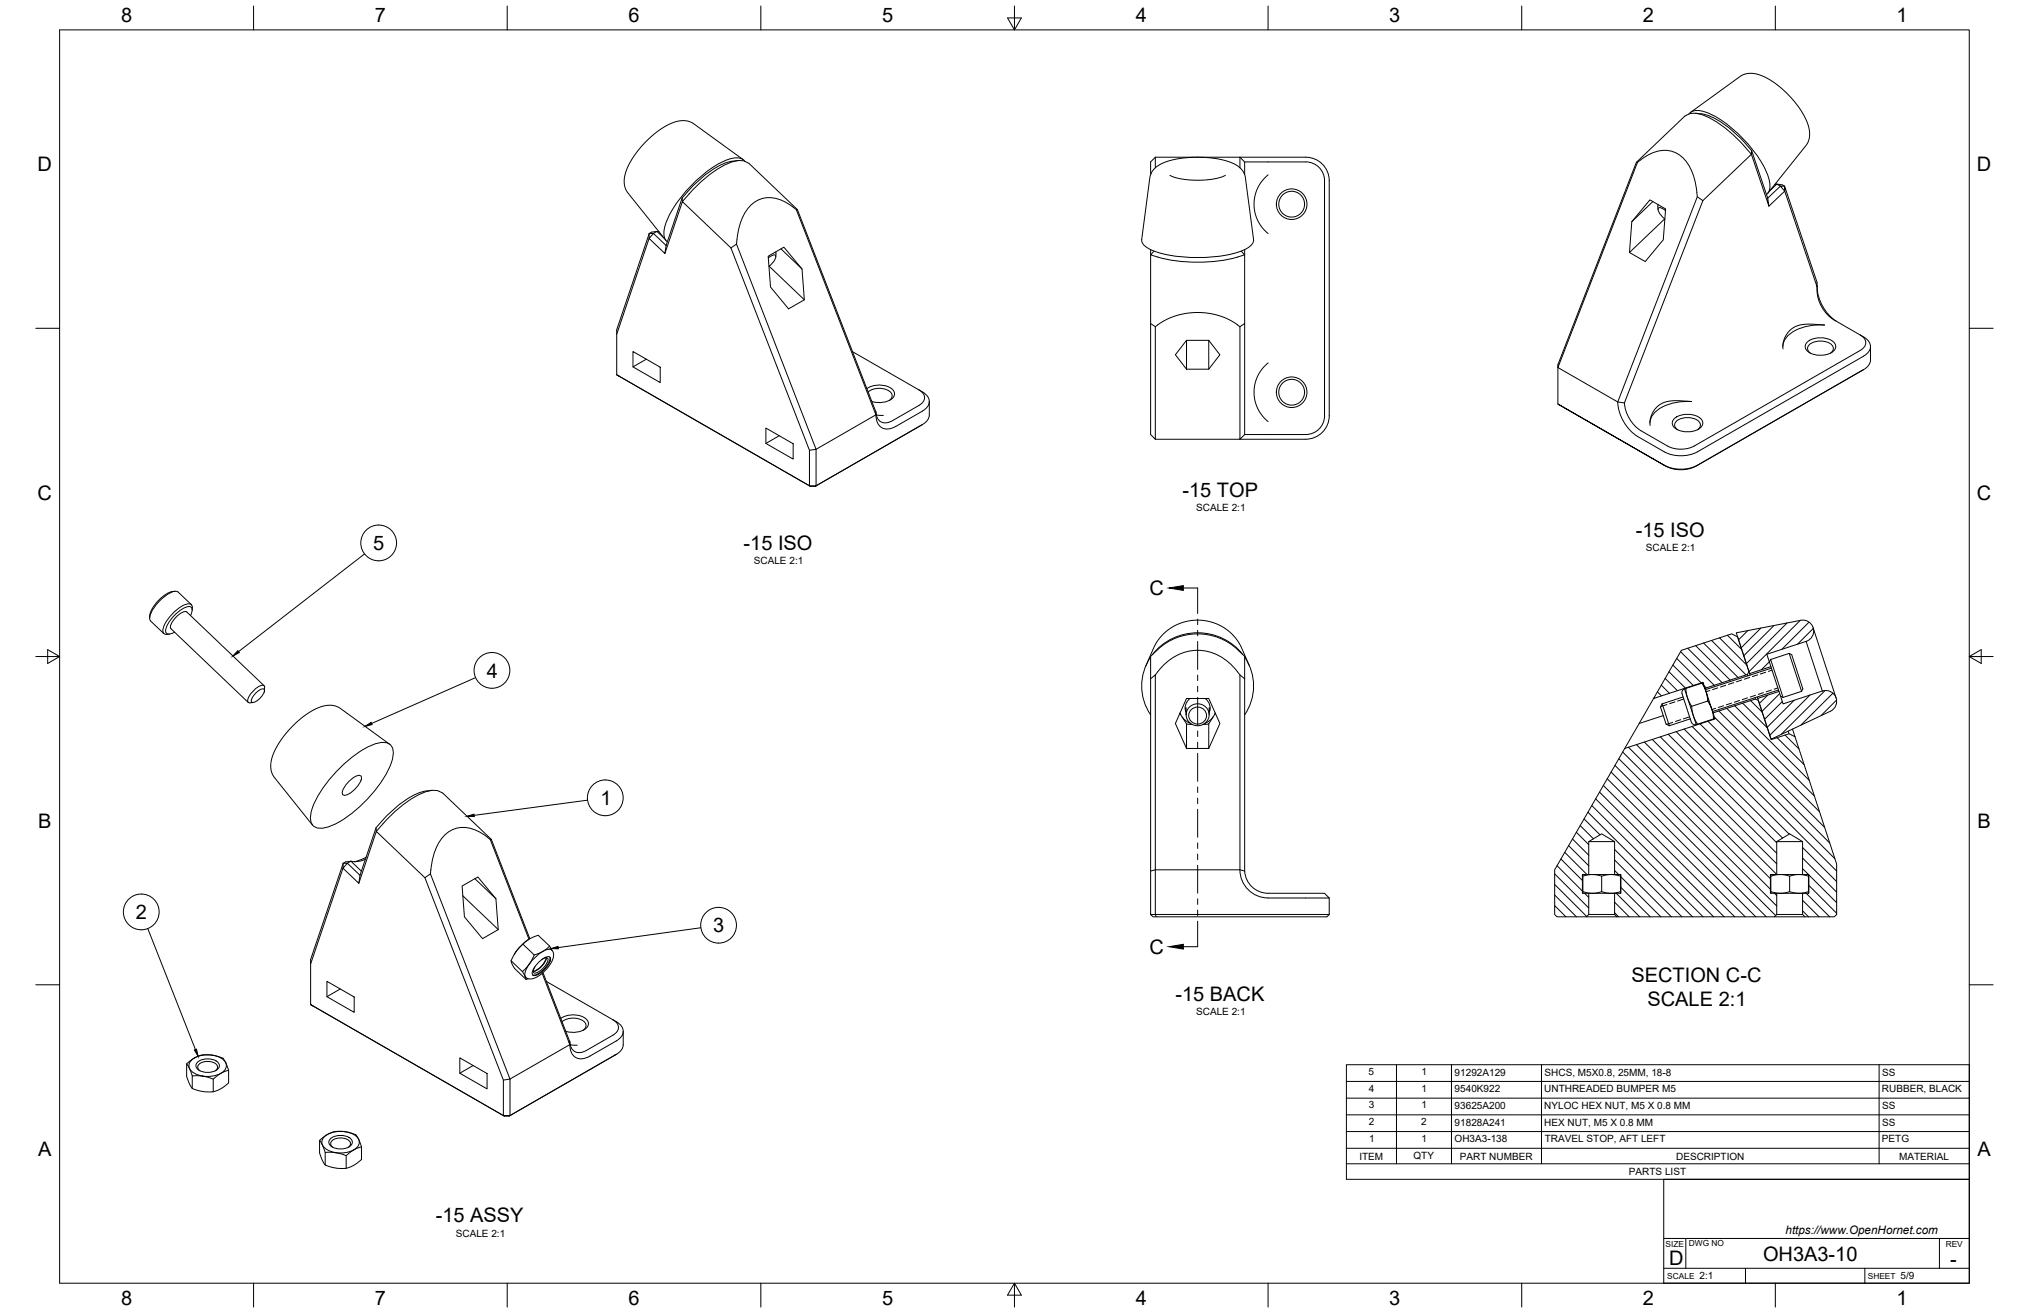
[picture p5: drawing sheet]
<svg xmlns="http://www.w3.org/2000/svg" width="864mm" height="559mm" viewBox="0 0 864 559" stroke-linecap="round" stroke-linejoin="round" font-family="sans-serif">
<!-- layer: Visible -->
<g fill="none" stroke="#000" stroke-width=".43">
<path d="M718.9 48.5a5.8 5.8 0 0 1 6.8-.9 52.5 52.5 0 0 1 23 19.8 21.6 21.6 0 0 1 4.6 12.6 3.9 3.9 0 0 1-1.4 2.8M719.6 47.8l21-15.2a10.7 10.7 0 0 1 11.6 .8l5.1 3.4 5.3 5.1 4.4 5.8 2.6 5.5a9.2 9.2 0 0 1-1 8.8l-16.1 20.2M721.7 48.2l2.4 .3M724.1 48.4a32.5 32.5 0 0 1 16.6 10.3l2.6 2.8M314.2 68.3a26.5 26.5 0 0 0-16.3 8l-7.6 7.9-6.8 20.3M316.3 67.9l-21.7-15.6a12.3 12.3 0 0 0-12.2 1.9l-4.7 3.5-5 5-3.8 5.1-2.6 5.6a9.1 9.1 0 0 0 1 8.7l16.1 20.2M317 68.7a5.8 5.8 0 0 0-6.8-.9 52.5 52.5 0 0 0-23 19.8 21.6 21.6 0 0 0-4.6 12.6 3.9 3.9 0 0 0 1.4 2.7M491.4 71.7l2.2-1.6 3.3-1.4 3.7-1 5.5-.7 9.3 .2 4.2 .7 4.6 1.4a8.3 8.3 0 0 1 5.9 6.3l3.4 26.3a4.9 4.9 0 0 1-3.9 4.4 61.2 61.2 0 0 1-39.7 0l-2.8-1.8a3.1 3.1 0 0 1-1.2-2.6l3.6-26.7 .7-1.9zM491.7 66.9v4.5M497.9 74.6l2.1 .9 2.6 .6 6.1 .6 8.2-.6 2.6-.6 2-.9M527.7 71.4v-4.5l2.1 2v5.4M529.8 68.9h26"/>
<path d="M539.7 74.4a16 16 0 0 0 0 25M555.8 68.9a8 8 0 0 1 8 8v100a8 8 0 0 1-8 8h-23.6a3.3 3.3 0 0 0-3.9 1.5l-.6 .5h28.1a10 10 0 0 0 10-10v-100a10 10 0 0 0-10-10h-64.1l-2 2v5.4M697 69.1a16.9 16.9 0 0 1 14.2-4.8 14.4 14.4 0 0 1 9.7 10.9l1.3 6.7M743.3 61.5l2.3 2.6M745.6 64.1l-.2 1.6a51.7 51.7 0 0 0-21.3-17l-1.3-.3a6.9 6.9 0 0 0-5.7 1l-20.6 19.7-33.4 86.1v1.2l33.9-87.3h-.5M745.6 64.1l6.8 20.2M756.3 78.4l2.3 .3 1 .5v2.1l-1.8-2.1h1.8l13.8 41v1.9l-13.8-40.8-6.7 6.4M756.3 78.4l1.5 .8-5.4 5.1M756.3 78.4l-3.1 2.9M756.3 78.3l-.9 .2M276.3 99.4l-13.8 41v19.1M276.3 99.4h1.8l-1.8 2.1z"/>
<path d="M279.6 98.5l-2.3 .3-1 .6M279.6 98.5l-1.5 .9 5.4 5.1M279.6 98.5l3.1 3M279.6 98.5l.9 .2M290.3 84.2l.1 1.6a51.8 51.8 0 0 1 21.5-17l1.2-.3a6.8 6.8 0 0 1 5.6 1l20.7 19.7M338.9 89.2h.5l33.4 86.1M702.2 85.1l6.7 3.8-1 13.1-7.6 9.3-6.8-3.8 1-13.2zM703.5 85.8l-9 8.5M705.6 87.8l.1 1.3M705.8 87.1l-.2 .7M708.5 93.2l-15 14.3M708.9 89.7l-2-1.3-1 .1a5.2 5.2 0 0 0 2.7 4.7"/>
<path d="M722.2 81.9l.2 1.9-33.8 87.3-25.5-14.7v15.6M722.4 83.8l2.4 1.6-33.4 86.1M752.4 84.3l.5 3.4-7.5-22-20.6 19.7M283.5 104.5l-.5 3.4M311.1 105.5l2.4-1.6 33.8 87.3-2.8 .4M313.5 103.9a26.1 26.1 0 0 1 6-16.5 11.8 11.8 0 0 1 14.7-1.4l4.7 3.2 33.9 87.4-25.5 14.6v15.6l45.3-26.1M327 109.1l6.7-3.9 7.7 9.3 .9 13.1-6.7 3.8-7.6-9.2zM327 109.8l2-1.2h1a5.2 5.2 0 0 1-2.7 4.8M327.4 113.3l14.9 14.3M330.1 107.2l.1 2.1M332.4 105.9l9 8.6M489.7 106.3v78.6l2 2v-47.9l-2-1.3"/>
<path d="M491.2 106.9l-1.5 1.6a65.5 65.5 0 0 0 40.1 0l-1.5-1.6M529.8 106.3v31.4M491.7 139a29.8 29.8 0 0 1 36 0v47.9h-36M527.7 139l2.1-1.3v47.2M773.4 122.1a15.6 15.6 0 0 0 7.1 14l11.3 6.5M773.4 122.2a18.8 18.8 0 0 0 8.2 14.5M262.5 159.5l82.4 47.5zM262.5 142.2l13.8-40.7 6.7 6.4 7.4-22.1 20.7 19.7 33.4 86.1v15.2h2.8l-.4 .2M269.4 149.6l11.6 6.7v6.5l-11.6-6.7zM275.1 152.9l-5.7 3.2M362.8 149.7l28.4 16.3a3.4 3.4 0 0 1 2.3 3.2 3.4 3.4 0 0 1-2.3 3.3l-11.3 6.5a4.3 4.3 0 0 1-4.8 .6 4.3 4.3 0 0 1-2.3-4.3M505 144.8h9.5l4.7 6.2-4.7 6.1h-9.5l-4.7-6.1z"/>
<path d="M505 144.8v12.3M514.5 144.8v12.3M539.7 154.5a16 16 0 0 0 0 24.9M758.8 147.4a9.5 9.5 0 0 1 7.3-7.7 25.6 25.6 0 0 1 10.5-1.4l-5.8-.3a10.2 10.2 0 0 0-11.3 6.3l-.7 2.5 .1 1.7M769.5 145.4a9.4 9.4 0 0 1 11.3 .5 2.96 2.96 0 0 1-2.2 4.6 9.5 9.5 0 0 1-9.7-1.5 2.47 2.47 0 0 1 .6-3.6zM770.6 150.3a2.34 2.34 0 0 1-1.2-2.3 2.34 2.34 0 0 1 1.7-2 7.4 7.4 0 0 1 9.1 1.5 2.2 2.2 0 0 1-1.1 2.8M791.8 142.6a3.4 3.4 0 0 1 2.3 3.3 3.4 3.4 0 0 1-2.3 3.2l-70.7 40.7a12.5 12.5 0 0 1-11.3 0l-11.3-6.5a15.7 15.7 0 0 1-7.1-11.8M791.8 142.6a5.8 5.8 0 0 1 4.3 5.3 5 5 0 0 1-2.9 3.7l-70.7 40.7a15.6 15.6 0 0 1-14.1 0l-11.4-6.5a18.9 18.9 0 0 1-8.4-14.7l2.8 .4M792.5 157.7h.1M793.2 157.3l-71.4 41.1a14.1 14.1 0 0 1-12.7 0l-46-26.4 45.2 26a15.7 15.7 0 0 0 14.2 0M793.2 157.3l-.7 .4M796.1 147.5v5.7a5 5 0 0 1-2.9 4.1"/>
<path d="M369 165.4a9 9 0 0 1 11.4 1.1 3.2 3.2 0 0 1-2.7 4.3l-3.7 .5-2.9-.4M369.5 166.8a7.8 7.8 0 0 1 9.8 .4l.4 1.4-.4 1-.8 .9M372.8 175.3a7.6 7.6 0 0 0 2.5 6.7 5.9 5.9 0 0 0 6-.5M373 176.6l3 .2M391.2 166a5.8 5.8 0 0 1 4.3 5.3 5 5 0 0 1-2.9 3.6l-11.3 6.6M395.5 170.9v5.7a5 5 0 0 1-2.9 4.1M712.9 177.9a9.4 9.4 0 0 1 11.3 .6 2.96 2.96 0 0 1-2.1 4.6 9.5 9.5 0 0 1-9.8-1.5 2.47 2.47 0 0 1 .6-3.7zM326 182.2l11.6 6.6v6.6l-11.6-6.7zM331.7 185.4l-5.7 3.3M391.9 181.1l-45 25.9h-2M391.9 181.1h.1M392.6 180.7l-.7 .4"/>
<path d="M702.3 180a9.5 9.5 0 0 1 7.3-7.7 25.6 25.6 0 0 1 10.4-1.4l-5.8-.4a10.2 10.2 0 0 0-11.3 6.3l-.6 2.6 .1 1.7M714 182.9a2.34 2.34 0 0 1-1.2-2.3 2.34 2.34 0 0 1 1.7-2 7.4 7.4 0 0 1 9.1 1.5 2.2 2.2 0 0 1-1.1 2.8M74.5 251.7a12.7 12.7 0 0 0-9 6.2l-1.5 2.8-.3 2.2M81.4 257.3l-5.5-5.3a3.9 3.9 0 0 0-4.3 .8 16.4 16.4 0 0 0-7.9 10.5l.4 1 5.6 5.3M81.8 259.7a1.98 1.98 0 0 0-1.1-2.7 13.5 13.5 0 0 0-8.8 6 7.4 7.4 0 0 0-2.4 6.4 2.3 2.3 0 0 0 2.6 .5M72.7 267.6l32.9 31.3M72.8 267.5a4.8 4.8 0 0 1 2-4.7 4.8 4.8 0 0 1 4.7-2.3l32.9 31.3M81.1 262l.6-1.6a1.62 1.62 0 0 0-.4-2 1.62 1.62 0 0 0-2.1 0 15.5 15.5 0 0 0-8.7 10.1 1.47 1.47 0 0 0 2.3 1.2l1.5-.7M489.7 279.7a21.7 21.7 0 0 0 0 24.5M490.5 278.5a24.6 24.6 0 0 1 38.5 0M529.8 279.7a21.7 21.7 0 0 1 0 24.5M761.5 278.1l1.1 .5 .1 .4 4.7 14.2-.6 1"/>
<path d="M761.5 278.1l5.3 16.1M761.5 278.1l-7.9 2.6M768.7 273l-16.7 5.4 1.1 3.3M768.7 273a4.6 4.6 0 0 0 3.1-5.6 4.6 4.6 0 0 0-5.4-3.4l-27.4 5.3 5.7 17.4 9-3M771.7 267.1l9.8 30M109 294.9l2.2-1.6h1.2a4.5 4.5 0 0 1-2.4 4.4l-1.7 1.1h-1.2a4.1 4.1 0 0 1 1.9-3.9zM112.6 292.6l-.1 1.3M112.6 292.6a1.1 1.1 0 0 0-.7-1 1.1 1.1 0 0 0-1.2 .3 10 10 0 0 0-5.3 6.4 .82 .82 0 0 0 1 .8l1.3-.1M487.7 283.3l4.2-9.3 1.7-2.4 2.5-2.7 2.4-1.7 3.3-1.7 3.9-1.2 3.3-.4 3.3 .2 4 .9 3.7 1.6 3.4 2.3 2.5 2.7 1.5 2.1 4.3 9.6M489.7 288.9l2-1.7v83l-2 .5M491.7 287.2a21 21 0 0 1 24.1-9.4 24.4 24.4 0 0 1 11.9 9.4v83h-36v19h74.1l-1 1h-74.1l-1-1M505 297.3h9.5l4.7 10.6-4.7 10.6h-9.5l-4.7-10.6z"/>
<path d="M506.6 297.3a4.9 4.9 0 0 0-1.8 5.9M512.9 297.3a4.9 4.9 0 0 1 1.8 5.9M527.7 287.2l2.1 1.7v81.8M529.8 288.9v-9.6a25.6 25.6 0 0 0-30.8-7.1l-1.7 .8a33.5 33.5 0 0 0-7.6 6.3v109.9M703.8 297.3l-12.3 21.2M707.5 299.6l3 9.3M707.5 299.6l-.7 1.3 .4 1.3 1.9 6 1.4 .7M716.4 296.6l-8.9 3M717 293.2l5 15.2M717 293.2l.5-.2 .5 3.1 .8 2.4a8.6 8.6 0 0 1 1.7 5.2l.7 2.2 1.3 2.3-.5 .2M717 293.2a2.73 2.73 0 0 0-.5 3.8l1.6 5a14.7 14.7 0 0 0 2.6 6.3l1.3 .1M724.4 290.8l.5-.2 1.3 3.8z"/>
<path d="M724.4 290.8l-6.9 2.2M724.9 290.6l-21.1 6.7 11.8-20.5 21.4-7 2.6 1.3 4.8 14.7-.6 1.2-18.1 5.9M726.2 294.4l2.4 7.6-.6-1.5a8.9 8.9 0 0 1-1.6-5.2zM726.9 298.4l-6.9 2.2M743.8 287l.1 .6M744.7 286.7l.2 .6M747 296.9l.2 .6M747.9 296.6l.2 .6M753.1 281.7l4.8 14.6M753.6 280.7l5.3 16.1M753.6 280.7l-.5 1M753.9 284.4l-28 9.1"/>
<path d="M757 293.7l-28.1 9.1M757.9 296.3l1 .5M766.8 294.2l-7.9 2.6M775.6 294.1l-16.7 5.5-1-3.3M775.7 294.1a4.6 4.6 0 0 1 5.7 2.7 4.6 4.6 0 0 1-2.3 5.9l-25.3 11.9-5.7-17.4 9.1-2.9M165.8 316.7l-21.4-15.5a11.9 11.9 0 0 0-12.1 1.6l-5.7 4.2-4.6 4.8-3.9 5.5-2.2 4.9a9.2 9.2 0 0 0 .9 8.7l16.2 20.3M502.2 303.6l.3 .5M502.2 303.5a8 8 0 0 0 4.6 4.4M503.2 305.2l1.3 2a2.17 2.17 0 0 0 2.7 1.1h.3M504.4 301.2l.4 1.9M504.8 301.1v3.1M505 308v10.5"/>
<path d="M506 301.2a4.8 4.8 0 0 1 7.1-.6 4.8 4.8 0 0 1 0 7.2 4.8 4.8 0 0 1-7.1-.6 4.5 4.5 0 0 1 0-6zM514.5 308v10.5M514.6 301.1v3.1M515 301.2l-.3 1.9M516.3 305.2l-1.3 2a2.17 2.17 0 0 1-2.7 1.1h-.3M517.2 303.5a8 8 0 0 1-4.5 4.4M517.3 303.6l-.3 .5M707.9 304.5l-10.2 3.4M719.4 305.9l-8.9 3M728.6 302l1.3 3.8-.6 .2zM729.1 303.4l18.1-5.9 1.2 .7 5.5 16.6 7.6-2.5 2.5 1.3 17.7 54.1v21.5l-1 1h-12.5l-1-1v-9M729.3 306l-6.8 2.2"/>
<path d="M729.9 305.8l-38.4 12.7-29.8 51.7v19l1 1h12.5l1-1v-9M761.1 311.2l.4 1.1M762.9 310.3l1.1 3.3M144.3 327.2a40.9 40.9 0 0 1 16.9-11 4.5 4.5 0 0 1 4.8 .6 4.5 4.5 0 0 1 1.3 4.8 40.7 40.7 0 0 1-12.1 19.7 40.9 40.9 0 0 1-16.8 11 4.5 4.5 0 0 1-4.9-.7 4.5 4.5 0 0 1-1.3-4.7 40.7 40.7 0 0 1 12.1-19.7zM148.8 332.2l3-2a1.36 1.36 0 0 1 2.1 .5 10.3 10.3 0 0 1-7.3 7.8 1.54 1.54 0 0 1-.5-2.7zM183.9 336.4a26.5 26.5 0 0 0-16.3 8l-7.5 7.9-6.9 20.2M160.1 352.3l.1 1.5a51.8 51.8 0 0 1 21.4-16.9l1.3-.4a6.8 6.8 0 0 1 5.6 1l20.6 19.8M208.7 357.3a16.7 16.7 0 0 0-14.3-4.8 14.4 14.4 0 0 0-9.7 10.8l-1.3 6.8M208.7 357.3l16.4 42.5M209.1 357.3h-.4M209.1 357.3l16.4 42.2M676.2 358.2h11"/>
<path d="M756.2 358.2h11M146.1 367.4l-13.9 41v19.1M146.1 367.4h1.7l-1.8 2.1zM149.4 366.5l-2.4 .3-.9 .6M149.4 366.5l-1.6 .9 5.4 5.1M149.4 366.5l4.4 4.3M153.2 372.5l-.5 3.4M155.5 365.8a9.6 9.6 0 0 1-6.1 .7M155.8 364.9l-5 1.9M180.8 373.5l2.4-1.6 33.9 87.3-2.9 .5M183.4 370.1l-.2 1.8M196.7 377.1l6.7-3.9 7.7 9.3 1 13.1-6.7 3.9-7.7-9.3z"/>
<path d="M202.1 374l9 8.5M529.8 370.7l-2.1-.5a12 12 0 0 0 12.1 12M529.8 370.7a10 10 0 0 0 10 9.5M673.7 372.2v8M673.7 372.2h16M673.7 372.2v8h16M673.7 372.9l3.5-.7 2.4 .1 2.1 .6v6.6l-3.5 .7-2.4-.2-2.1-.5M676.2 372.2v-14l5.5-3.3 5.5 3.3v14M681.7 372.9l3.5-.7 2.4 .1 2.1 .6v6.6l-3.5 .7-2.4-.2-2.1-.5M689.7 372.2v8M689.7 379.5v.7M689.7 372.2v.7"/>
<path d="M753.7 372.2v8M753.7 372.2h16M753.7 372.2v8h16M753.7 372.9l3.6-.7 2.3 .1 2.1 .6v6.6l-3.5 .7-2.4-.2-2.1-.5M756.2 372.2v-14l5.5-3.3 5.5 3.3v14M761.7 372.9l3.6-.7 2.3 .1 2.1 .6v6.6l-3.5 .7-2.4-.2-2.1-.5M769.7 372.2v8M769.7 379.5v.7M769.7 372.2v.7M197 381.3l15.1 14.3M489.7 389.2h2l.4 1M539.7 380.2h24.1l2 2h-26.1"/>
<path d="M565.8 382.2v7M675.2 390.2h13M676.2 389.2h11M687.2 380.2v9l1 1h67l1-1v-9M755.2 390.2h13M756.2 389.2h11M132.2 410.3l13.8-40.8 6.7 6.4 7.5-22.1 20.6 19.7 33.4 86.2v15.1h2.9l-.4 .2M139.1 417.6l11.6 6.7v6.5l-11.6-6.6zM217.5 408.9l4.9 4.6M219 406l-.1 .1M219.7 405l-.9 1.3a4.2 4.2 0 0 0-1.2 3.1l1.5 2.8 4.8 4.6M219.7 405l-.7 1"/>
<path d="M222.6 401.8l4.8 4.6M224.7 400l-3 2.5-2 2.5M224.7 400h.1M225.3 410.3l-1.9 2.2a1.04 1.04 0 0 0-.7 1.6l1.2 2.7 .9-.3M227.6 407.5a9.1 9.1 0 0 1 6.9-3.4 3.8 3.8 0 0 1 .2 5.4l-1.8 2.6-2.7 2.6a5.2 5.2 0 0 1-6.2 1.4 2 2 0 0 1-.4-2.7 16.5 16.5 0 0 1 4-5.9zM229.5 409.3l2.8-1.9a1.29 1.29 0 0 1 2 .4 9.9 9.9 0 0 1-7 7.4 1.46 1.46 0 0 1-.4-2.5zM230.5 408.5l1.8-.9a1.08 1.08 0 0 1 1 .8 1.08 1.08 0 0 1-.3 1.2 8.3 8.3 0 0 1-5.5 4.5l-.5-.8 .7-1.9M230.8 414.2l11.7 30.4-25.4 14.6v15.6l45.2-26.1a5 5 0 0 0 3-4.1v-5.7M231.1 413.9l11.4 29.5M232.4 407.6a8.2 8.2 0 0 1-5.5 5.8M232.5 407.6a8.1 8.1 0 0 1-5.5 5.9M232.6 417.7l28.3 16.3"/>
<path d="M233.9 402.7l-4.8-4.6-2.5 .8-2.6 1.6-4.3 4.5M234 407.3a5.7 5.7 0 0 1-2.4 5 5.7 5.7 0 0 1-5 2.6M235 404.5l-1.1-1.8-2.5 2-2.7 1.3a2.93 2.93 0 0 0-2.3 2.6l-1.1 1.7M132.2 427.5l82.5 47.5zM144.8 420.9l-5.7 3.3M238.7 433.5a9 9 0 0 1 11.5 1 3.2 3.2 0 0 1-2.8 4.3l-3.7 .6-2.9-.5M239.2 434.8a7.8 7.8 0 0 1 9.8 .4l.4 1.5-.3 .9-.9 .9M260.9 434a3.4 3.4 0 0 1 2.3 3.3 3.4 3.4 0 0 1-2.3 3.2l-11.3 6.6a4.3 4.3 0 0 1-4.8 .5 4.3 4.3 0 0 1-2.3-4.2M260.9 434a5.8 5.8 0 0 1 4.3 5.3 5.1 5.1 0 0 1-2.9 3.7l-11.3 6.5a5.1 5.1 0 0 1-7.8-1.5l-.6-2.1-.1-2.5M79.4 452.8l1.4 2.2 1 2.9M81.5 451.2a11.3 11.3 0 0 1 14.3 .6 3.6 3.6 0 0 1-2.5 5.3 11.5 11.5 0 0 1-12.3-1.8l-.6-1.8 .3-1.2zM81.8 457.9h4l5 1.4v5.4l-4.5-.2-4.5-1.2z"/>
<path d="M84.2 451.9a7.1 7.1 0 0 1 8.8 .5 2.63 2.63 0 0 1-2.5 3.8 6.2 6.2 0 0 1-7-2.1 1.96 1.96 0 0 1 .7-2.2zM85.1 455.7a1.96 1.96 0 0 1-.9-2.2 1.96 1.96 0 0 1 1.9-1.4 5.4 5.4 0 0 1 6.5 1.7 1.79 1.79 0 0 1-1 1.9M90.8 459.3l3.2-2.5 3.3-1.3v5.4l-2.9 2.2-3.6 1.6M97.3 455.5l-1.3-3.4a3.7 3.7 0 0 0-3.5-2.5l-3.1-.6h-3.4l-3.3 1.3-3.3 2.5v5.3l1.2 3.2 1.2 2M195.7 450.2l11.6 6.7v6.5l-11.6-6.6zM201.4 453.5l-5.7 3.3M242.7 444.6l3 .2M261.6 449.1l-44.9 25.9h-2M261.7 449.1h-.1M262.4 448.7l-.8 .4M136 485.3l1.2 2 1.2 3.2M138 483.8a11.3 11.3 0 0 1 14.3 .5 3.6 3.6 0 0 1-2.4 5.4 11.5 11.5 0 0 1-12.3-1.8l-.6-1.8 .2-1.2z"/>
<path d="M138.4 490.5h3.9l5 1.3v5.4l-4.4-.1-4.5-1.3zM140.8 484.5a7.1 7.1 0 0 1 8.8 .5 2.63 2.63 0 0 1-2.6 3.7 6.2 6.2 0 0 1-7-2 1.96 1.96 0 0 1 .8-2.2zM141.7 488.3a1.96 1.96 0 0 1-.9-2.2 1.96 1.96 0 0 1 1.9-1.4 5.4 5.4 0 0 1 6.4 1.6 1.79 1.79 0 0 1-.9 2M147.3 491.8l3.3-2.4 3.3-1.3v5.4l-2.9 2.2-3.7 1.5M153.9 488.1l-1.4-3.5a3.6 3.6 0 0 0-3.4-2.5l-3.1-.6-3.4 .1-3.3 1.3-3.3 2.4v5.4l1.4 3.4 1 1.7"/>
<circle cx="549.8" cy="86.9" r="5.5"/>
<circle cx="549.8" cy="86.9" r="6.5"/>
<circle cx="549.8" cy="166.9" r="5.5"/>
<circle cx="549.8" cy="166.9" r="6.5"/>
<circle cx="509.8" cy="304.6" r="3.7"/>
</g>
<!-- layer: Visible Narrow -->
<path d="M768.7 273l6.9 21.1" fill="none" stroke="#000" stroke-width=".43"/>
<!-- layer: Hidden -->
<g fill="none" stroke="#000" stroke-width=".43">
<path d="M709.5 299.8l-2.6 .9M712.9 298.7l-2.3 .8M716.7 297.5l-2.7 .9M727.8 293.9l-1.6 .5M731.1 292.8l-2.2 .7M734.5 291.7l-2.2 .7M737 299.2l-2.2 .8M737.9 290.5l-2.2 .8M740.4 298.1l-2.3 .8M741.3 289.4l-2.2 .8M743.8 297l-2.2 .8M744.7 288.3l-2.2 .8"/>
<path d="M747.2 295.9l-2.3 .8M748.1 287.2l-2.3 .8M750.6 294.8l-2.3 .7M751.5 286.1l-2.2 .8M754 293.7l-2.3 .7M754.2 285.2l-1.6 .5M756.7 292.8l-1.6 .5M712 307.4l-2.6 .9M715.4 306.3l-2.3 .7M719.1 305.1l-2.6 .8M730.2 301.5l-1.6 .5M733.6 300.4l-2.2 .7"/>
</g>
<!-- layer: Border -->
<g fill="none" stroke="#000" stroke-width=".43">
<path d="M25.4 12.7h812.8v533.4h-812.8zM107.9 2.6v10.1M215.9 2.6v10.1M323.8 2.6v10.1M428.8 7.6h5.9l-2.9 5.1zM431.8 2.6v10.1M539.7 2.6v10.1M647.7 2.6v10.1M755.6 2.6v10.1M15.2 139.7h10.2M838.2 139.7h10.1M15.2 279.4h10.2"/>
<path d="M20.3 276.5l5.1 2.9-5.1 3zM838.2 279.4l5.1-2.9v5.9zM838.2 279.4h10.1M15.2 419.1h10.2M838.2 419.1h10.1M107.9 546.1v10.2M215.9 546.1v10.2M323.8 546.1v10.2M431.8 546.1l2.9 5.1h-5.9zM431.8 546.1v10.2M539.7 546.1v10.2M647.7 546.1v10.2"/>
<path d="M755.6 546.1v10.2"/>
</g>
<!-- layer: Parts Lists -->
<path d="M573.1 453.1h265.1v48.8h-265.1zM594.4 453.1v42.2M617.8 453.1v42.2M656.1 453.1v42.2M799.8 453.1v42.2M573.1 474.5h265.1M573.1 467.4h265.1M573.1 460.2h265.1M573.1 495.3h265.1M573.1 488.7h265.1M573.1 481.6h265.1" fill="none" stroke="#000" stroke-width=".43"/>
<!-- layer: Balloons -->
<g fill="none" stroke="#000" stroke-width=".43">
<path d="M155.2 235.8l-53.7 41.5M202.4 288.4l-44.2 19.5M250.1 340.6l-48.3 6.4M62.9 395.2l20.3 51.5M298.3 394.8l-60.7 8.5"/>
<circle cx="161.2" cy="231.1" r="7.6"/>
<circle cx="209.4" cy="285.3" r="7.6"/>
<circle cx="257.6" cy="339.5" r="7.6"/>
<circle cx="60.1" cy="388.1" r="7.6"/>
<circle cx="305.8" cy="393.8" r="7.6"/>
</g>
<path d="M101.2 276.9l.7 .8-2.8 1.5zM155.4 309.1l2.5-1.7 .5 1zM198.8 347.4l2.9-.9 .2 1zM234.5 403.7l3-.9 .1 1zM82.7 446.9l1-.4 .6 3z" fill="#000" stroke="#000" stroke-width=".43"/>
<!-- layer: Titleblock -->
<path d="M708.1 501.9h130.1v44.2h-130.1zM708.1 539.8h130.1M708.1 527.1h130.1M717.5 527.1v12.7M742.9 539.8v6.3M793.7 539.8v6.3M825.5 527.1v12.7" fill="none" stroke="#000" stroke-width=".43"/>
<!-- layer: Hatching -->
<g fill="none" stroke="#000" stroke-width=".43">
<path d="M715.3 277.3l14.3 14.4M718.3 275.9l14.7 14.7M721.7 274.8l14.7 14.7M725.1 273.7l14.7 14.7M728.5 272.6l14.7 14.6M731.9 271.5l11.6 11.6M735.3 270.4l6 6M743.9 268.4l-3.9 3.9M749.5 267.3l-8.4 8.4M755.1 266.2l-12.9 12.9M760.6 265.1l-17.3 17.4M766.2 264.1l-21.8 21.8"/>
<path d="M770 264.8l-11.6 11.6M771.8 267.5l-6.7 6.7M705.4 294.4l1.8 1.8M707.1 291.6l3.5 3.5M708.7 288.7l5.3 5.2M710.4 285.9l6.9 6.9M712 283l8.7 8.7M713.7 280.2l10.4 10.4M725.3 291.8l.9 1M741.7 299.3l10.5 10.5M745.1 298.2l4.9 4.9M752.3 295.9l-3.5 3.5"/>
<path d="M753.1 281.7l-3.4 3.3M757.5 295.2l-7.6 7.6M758.6 298.6l-7.6 7.6M763.7 298l-11.5 11.5M770.4 295.8l-17.1 17.1M776.8 293.9l-18.7 18.7M780.1 295l-13.5 13.6M781.7 298l-6.6 6.6M693.1 318l60.4 60.4M696.5 316.9l57 57M699.9 315.8l56.3 56.3M703.3 314.7l52.9 52.9"/>
<path d="M706.6 313.6l49.6 49.6M710 312.5l46.2 46.2M713.4 311.4l45.3 45.3M716.8 310.3l44.7 44.7M720.2 309.2l61.5 61.5M723.6 308.1l57.4 57.3M726.9 307l51.9 51.8M729.7 305.2l46.9 46.9M731.6 302.6l42.8 42.8M735 301.5l37.2 37.3M738.3 300.4l31.7 31.7M756.4 313.9l11.5 11.5"/>
<path d="M759.8 312.8l5.9 5.9M679.2 340l50.2 50.2M680.8 337.1l53 53.1M682.4 334.3l55.9 55.9M684.1 331.4l58.7 58.8M685.7 328.6l61.6 61.6M687.4 325.7l64.4 64.5M689 322.9l66.8 66.7M690.6 320l65.6 65.6M667.6 359.9l8.6 8.6M669.3 357.1l6.9 6.9M670.9 354.2l5.3 5.3"/>
<path d="M672.6 351.4l5.6 5.6M674.2 348.5l6.8 6.8M675.9 345.7l44.5 44.5M677.5 342.8l47.4 47.4M661.7 376.4l13.6 13.6M661.7 371.9l14.5 14.5M662.7 368.4l10.8 10.8M664.4 365.6l9.1 9.1M666 362.8l9.4 9.4M687.2 370.5l1.7 1.7M687.2 366l24.2 24.2M687.2 361.5l28.7 28.7"/>
<path d="M689.9 377.7l12.5 12.5M689.9 373.2l17 17M767.2 369.7l2.5 2.5M767.2 365.2l14.5 14.5M767.2 360.7l14.5 14.5M769.9 376.9l11.8 11.7M769.9 372.4l11.8 11.8M661.7 385.4l4.8 4.8M661.7 380.9l9.3 9.3M674.5 380.2l1.7 1.7M687.2 388.5l1.8 1.7M687.2 384l6.2 6.2"/>
<path d="M687.9 380.2l10 10M755.3 380.2l.9 .9M767.2 387.6l2.6 2.6M767.2 383.1l7.1 7.1M768.8 380.2l9.9 10"/>
</g>
<!-- layer: Section Lines -->
<g fill="none" stroke="#000" stroke-width=".43">
<path d="M503.7 250.3h6.1v10.8M509.8 263.5v2.4M509.8 268.2v2.4M509.8 273v11.9M509.8 287.3v2.4M509.8 292.1v2.3M509.8 296.8v11.9M509.8 311.1v2.4M509.8 315.9v2.3M509.8 320.6v11.9M509.8 334.9v2.4M509.8 339.7v2.4"/>
<path d="M509.8 344.4v11.9M509.8 358.7v2.4M509.8 363.5v2.4M509.8 368.3v11.9M509.8 382.5v2.4M509.8 387.3v2.4M509.8 392.1v10.8h-6.1"/>
</g>
<path d="M497.6 250.3l6.1-1.1v2.1zM497.6 402.9l6.1-1v2z" fill="#000" stroke="#000" stroke-width=".43"/>
<g font-size="8.5">
<text x="51.6" y="9.4">8</text>
<text x="159.5" y="9.4">7</text>
<text x="267.5" y="9.4">6</text>
<text x="375.4" y="9.3">5</text>
<text x="483.4" y="9.4">4</text>
<text x="591.3" y="9.4">3</text>
<text x="699.3" y="9.4">2</text>
<text x="807.2" y="9.4">1</text>
<text x="16" y="72.9">D</text>
<text x="841.4" y="72.9">D</text>
<text x="16" y="212.6">C</text>
<text x="503.3" y="211.5">-15 TOP</text>
<text x="841.4" y="212.6">C</text>
<text x="316.5" y="233.9">-15 ISO</text>
<text x="696.2" y="228.5">-15 ISO</text>
<text x="158.8" y="234.1">5</text>
<text x="489.2" y="253.3">C</text>
<text x="207.2" y="288.4">4</text>
<text x="255.6" y="342.6">1</text>
<text x="16.2" y="352.3">B</text>
<text x="841.7" y="352.3">B</text>
<text x="57.8" y="391.2">2</text>
<text x="303.5" y="396.8">3</text>
<text x="489.2" y="406">C</text>
<text x="694.4" y="417.9">SECTION C-C</text>
<text x="500.3" y="426">-15 BACK</text>
<text x="701.2" y="428.2">SCALE 2:1</text>
<text x="16.2" y="492">A</text>
<text x="841.7" y="492">A</text>
<text x="185.4" y="520.2">-15 ASSY</text>
<text x="710.4" y="538.4">D</text>
<text x="750.4" y="536.7">OH3A3-10</text>
<text x="830.1" y="538.8">-</text>
<text x="51.6" y="555.5">8</text>
<text x="159.5" y="555.5">7</text>
<text x="267.5" y="555.5">6</text>
<text x="375.4" y="555.4">5</text>
<text x="483.4" y="555.5">4</text>
<text x="591.3" y="555.5">3</text>
<text x="699.3" y="555.5">2</text>
<text x="807.2" y="555.5">1</text>
</g>
<text font-size="5" x="760" y="525.2">https://www.OpenHornet.com</text>
<g font-size="4.3">
<text x="509.1" y="217.6">SCALE 2:1</text>
<text x="700.6" y="234.7">SCALE 2:1</text>
<text x="320.9" y="240">SCALE 2:1</text>
<text x="509.1" y="432.2">SCALE 2:1</text>
<text x="582.5" y="457.5">5</text>
<text x="605" y="457.5">1</text>
<text x="619.1" y="457.7">91292A129</text>
<text x="657.4" y="457.8">SHCS, M5X0.8, 25MM, 18-8</text>
<text x="801.1" y="457.8">SS</text>
<text x="582.6" y="464.6">4</text>
<text x="605" y="464.6">1</text>
<text x="619.1" y="464.8">9540K922</text>
<text x="657.3" y="464.8">UNTHREADED BUMPER M5</text>
<text x="801" y="464.9">RUBBER, BLACK</text>
<text x="582.5" y="471.7">3</text>
<text x="605" y="471.7">1</text>
<text x="619.1" y="472">93625A200</text>
<text x="657.3" y="472">NYLOC HEX NUT, M5 X 0.8 MM</text>
<text x="801.1" y="472">SS</text>
<text x="582.6" y="478.8">2</text>
<text x="604.9" y="478.8">2</text>
<text x="619.1" y="479.1">91828A241</text>
<text x="657.3" y="479.1">HEX NUT, M5 X 0.8 MM</text>
<text x="801.1" y="479.1">SS</text>
<text x="582.7" y="485.9">1</text>
<text x="605" y="485.9">1</text>
<text x="619.1" y="486.2">OH3A3-138</text>
<text x="657.5" y="486.2">TRAVEL STOP, AFT LEFT</text>
<text x="801" y="486.2">PETG</text>
<text x="578.6" y="493.5">ITEM</text>
<text x="601.6" y="493.4">QTY</text>
<text x="621.3" y="493.5">PART NUMBER</text>
<text x="713.4" y="493.5">DESCRIPTION</text>
<text x="808.3" y="493.5">MATERIAL</text>
<text x="693.3" y="500.1">PARTS LIST</text>
<text x="194" y="526.4">SCALE 2:1</text>
<text x="723.4" y="544.5">2:1</text>
<text x="809" y="544.5">5/9</text>
</g>
<g font-size="3.5">
<text x="708.9" y="530.9">SIZE</text>
<text x="718.9" y="530.5">DWG NO</text>
<text x="828.2" y="530.9">REV</text>
<text x="709.6" y="544.2">SCALE</text>
<text x="795" y="544.2">SHEET</text>
</g>
</svg>
